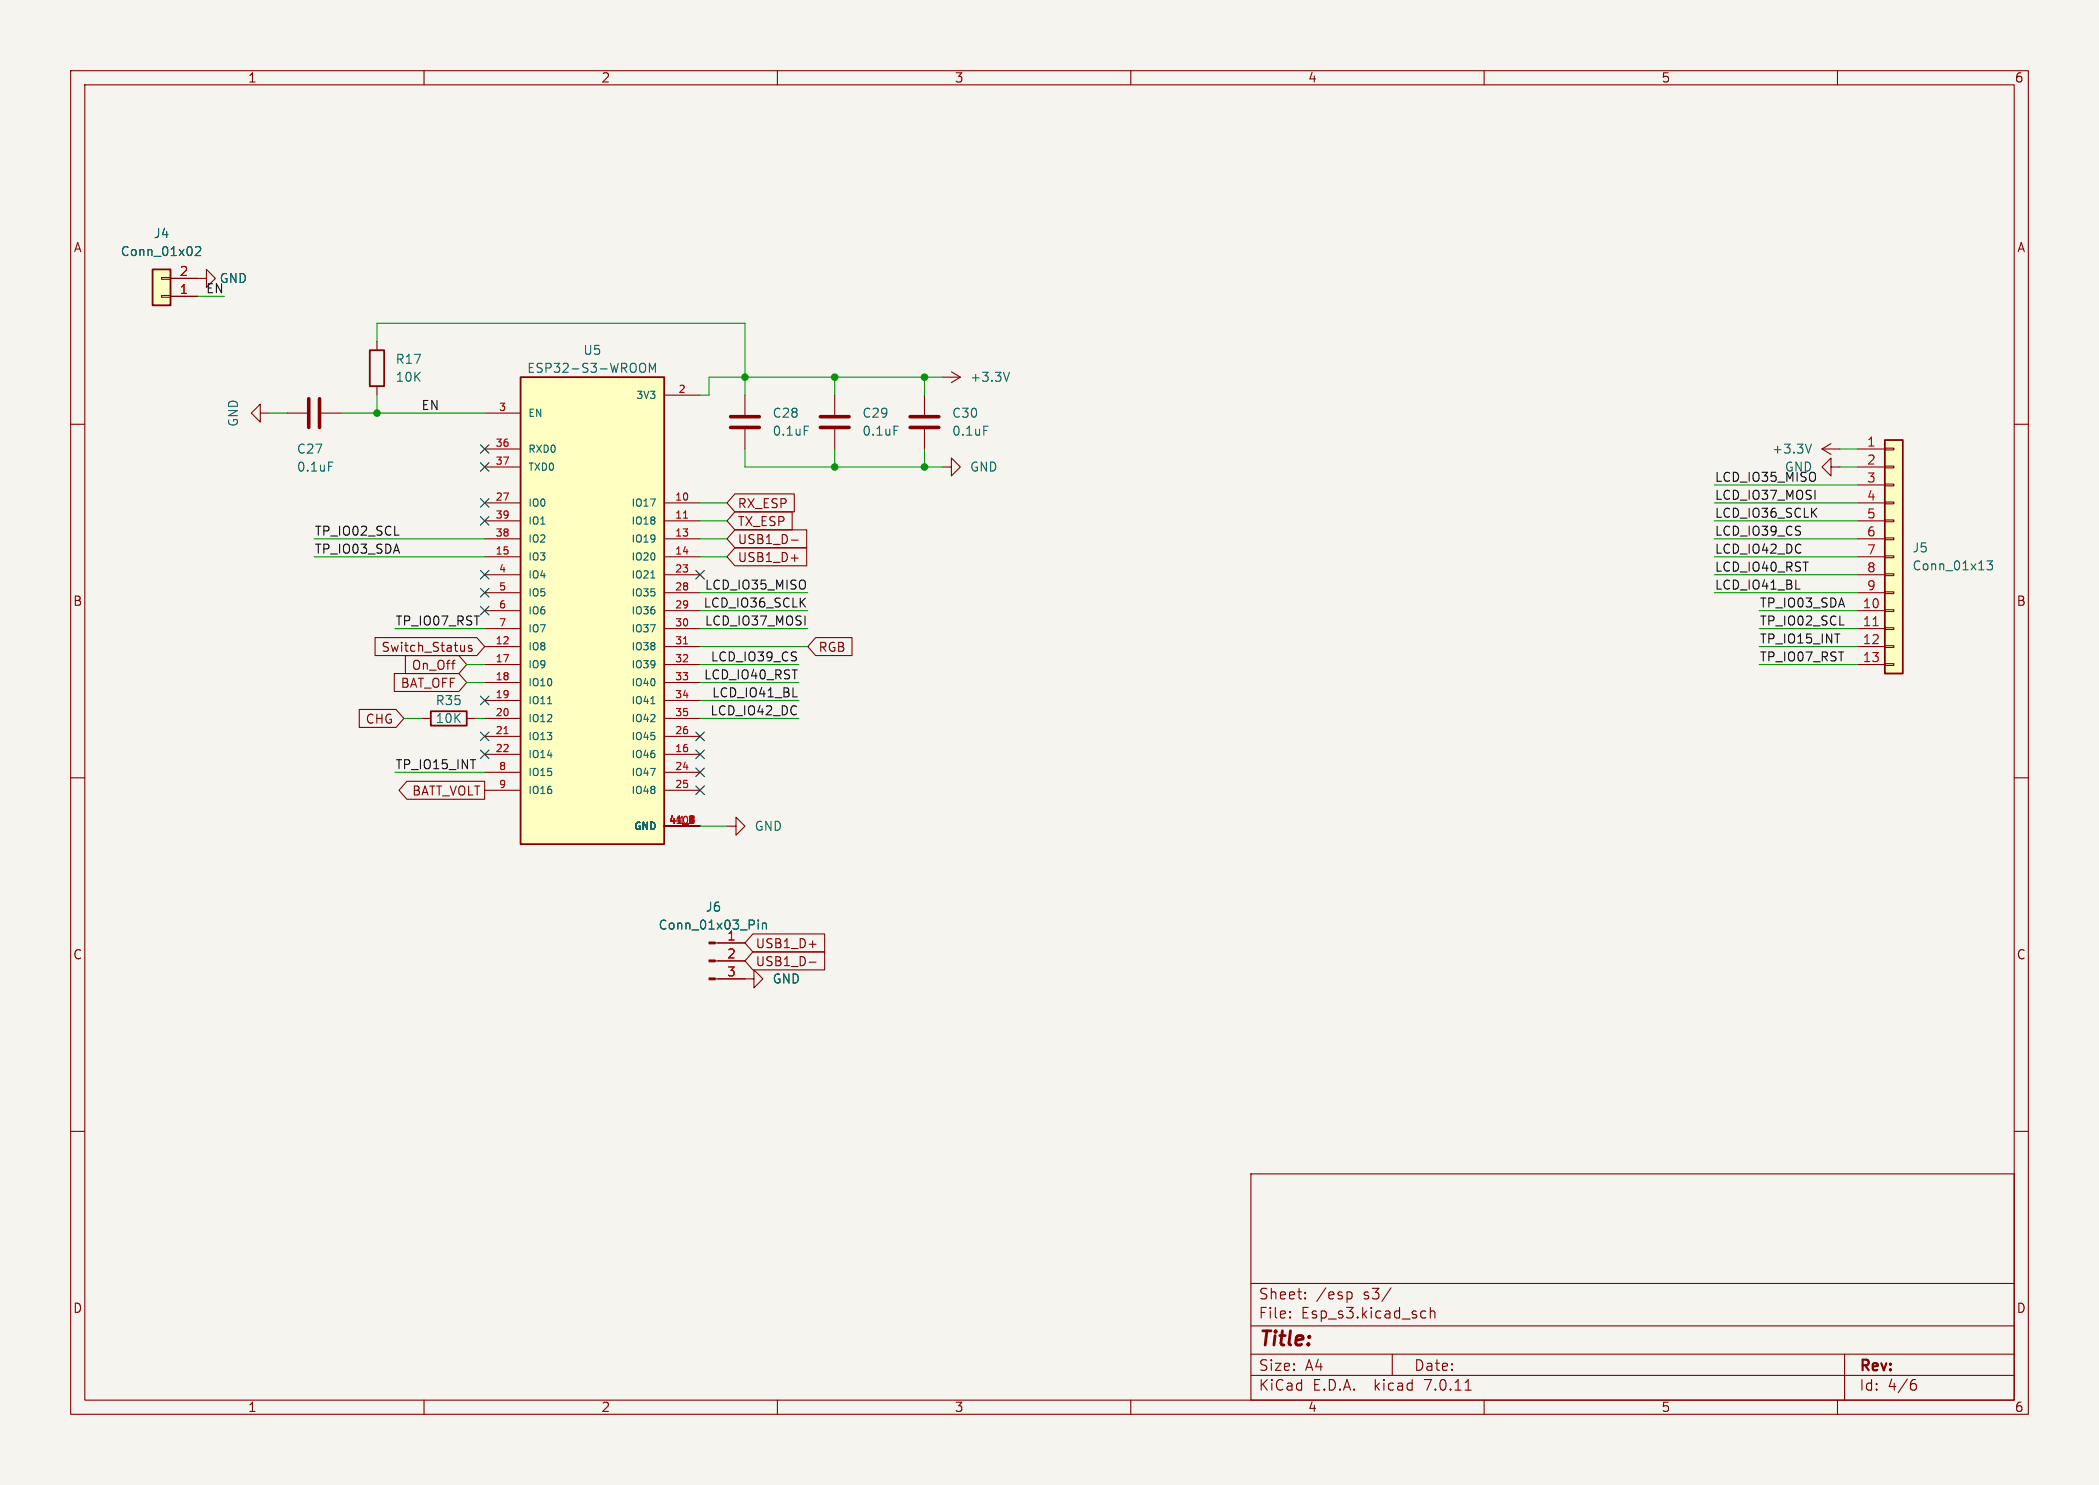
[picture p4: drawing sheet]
<svg xmlns="http://www.w3.org/2000/svg" width="297mm" height="210mm" viewBox="0 0 297 210" stroke-linecap="round" stroke-linejoin="round" font-family="sans-serif">
<path d="M0 0h297v210h-297z" fill="#f5f4ef" stroke="#f5f4ef" stroke-width=".14"/>
<g fill="none" stroke="#840000" stroke-width=".15">
<path d="M10 10h277v190h-277zM12 12h273v186h-273zM60 10v2M110 10v2M160 10v2M210 10v2M260 10v2M22.9 39.2h1.2v.3h-1.2zM24.1 39.4h5.1v-1.3l1.3 1.3-1.3 1.2v-1.2M10 60h2M22.9 41.8h1.2v.2h-1.2zM24.1 41.9h3.8"/>
<path d="M36.8 58.4v-1.2l-1.2 1.2 1.2 1.3v-1.3h1.3M40.6 58.4h2.8M45.5 58.4h2.8M53.3 48.3v1.2M53.3 54.6v1.3M68.6 58.4h5.1M94 55.9h5.1M105.4 55.9v2.8M118.1 55.9v2.8M130.8 55.9v2.8M133.3 53.3h2.6M134.6 52.6l1.3 .7"/>
<path d="M135.9 53.3l-1.3 .8M285 60h2M68.6 71.1h5.1M68.6 73.7h5.1M68.6 76.2h5.1M68.6 78.7h5.1M68.6 63.5h5.1M68.6 66h5.1M94 71.1h5.1M94 73.7h5.1M94 76.2h5.1M94 78.7h5.1"/>
<path d="M104 69.8h8.4v2.6h-8.4l-1.1-1.3zM104 72.4h8.1v2.5h-8.1l-1.1-1.2zM104 74.9h10.1v2.6h-10.1l-1.1-1.3zM104 77.5h10.1v2.5h-10.1l-1.1-1.3zM105.4 60.7v2.8M112 76.4h.9M112 78.9h.9M118.1 60.7v2.8M130.8 60.7v2.8M133.3 66h1.3v-1.2l1.3 1.2-1.3 1.3v-1.3M257.8 63.5h2.5M257.8 63.5l1.3 .8"/>
<path d="M259.1 66v-1.2l-1.3 1.2 1.3 1.3v-1.3h1.2M259.1 62.7l-1.3 .8M262.9 71.1h3.8M262.9 73.7h3.8M262.9 76.2h3.8M262.9 78.7h3.8M262.9 63.5h3.8M262.9 66h3.8M262.9 68.6h3.8M266.7 78.6h1.3v.3h-1.3zM266.7 76.1h1.3v.2h-1.3zM266.7 73.5h1.3v.3h-1.3z"/>
<path d="M266.7 71h1.3v.2h-1.3zM266.7 68.5h1.3v.2h-1.3zM266.7 65.9h1.3v.3h-1.3zM266.7 63.4h1.3v.2h-1.3zM53.1 90.2h14.4l1.1 1.2-1.1 1.3h-14.4zM55.8 95.2h9.1l1.1 1.3-1.1 1.3h-9.1zM57.4 92.7h7.5l1.1 1.3-1.1 1.3h-7.5zM65.7 91.3v.8M65.7 92l-.2 .1M66.7 91.3h-.3l-.1 .1v.2l.4 .1v.3h-.4M68.6 91.4h5.1M68.6 94h5.1"/>
<path d="M68.6 96.5h5.1M68.6 99.1h5.1M68.6 81.3h5.1M68.6 83.8h5.1M68.6 86.4h5.1M68.6 88.9h5.1M94 91.4h5.1M94 94h5.1M94 96.5h5.1M94 99.1h5.1M94 81.3h5.1M94 83.8h5.1"/>
<path d="M94 86.4h5.1M94 88.9h5.1M115.4 90.2h5.2v2.5h-5.2l-1.1-1.3zM262.9 91.4h3.8M262.9 94h3.8M262.9 81.3h3.8M262.9 83.8h3.8M262.9 86.4h3.8M262.9 88.9h3.8M266.7 93.9h1.3v.2h-1.3zM266.7 91.3h1.3v.3h-1.3zM266.7 88.8h1.3v.2h-1.3z"/>
<path d="M266.7 86.2h1.3v.3h-1.3zM266.7 83.7h1.3v.2h-1.3zM266.7 81.2h1.3v.2h-1.3zM10 110h2M50.8 100.3h5.2l1.1 1.3-1.1 1.3h-5.2zM57.6 110.5h11v2.5h-11l-1.1-1.2zM59.7 101.6h1.3M66 101.6h1.3M68.6 106.7h5.1M68.6 101.6h5.1M68.6 104.1h5.1M68.6 109.2h5.1"/>
<path d="M68.6 111.8h5.1M94 116.8h5.1M94 106.7h5.1M94 101.6h5.1M94 104.1h5.1M94 109.2h5.1M94 111.8h5.1M102.9 116.8h1.2v-1.2l1.3 1.2-1.3 1.3v-1.3M285 110h2M101.2 138.4h5.5v-1.2l1.2 1.2-1.2 1.3v-1.3M101.2 135.9h4.2M101.2 133.4h4.2"/>
<path d="M106.5 132.1h10.2v2.5h-10.2l-1.1-1.2zM106.5 134.6h10.2v2.6h-10.2l-1.1-1.3zM114.5 133.5h1M114.5 136.1h1M10 160h2M285 160h2M177 166h108v32h-108zM60 198v2M110 198v2M160 198v2M177 194.5h108M177 191.5h108"/>
<path d="M177 187.5h108M177 181.5h108M182.5 186.3h.1l-.1 .1M182.5 186.3v.1M182.5 185.5v.1M182.5 185.5h.1l-.1 .1M184.7 183.6v.1M184.7 183.6h-.1l.1 .1M184.7 182.8v.1M184.7 182.8h-.1l.1 .1M190.7 182.7l.5 .1 .1 .2-.1 .6-.2 .1h-.3M196.8 182.1l-1.3 2"/>
<path d="M197 191.5v3M201.3 185.4l.4 .1M201.7 186.3l-.4 .1M202.4 185.5a.37 .37 0 0 1 .6 .1v.8M202.4 184.9v1.5M207.3 196.6h.9M210 198v2M260 198v2M261 191.5v6.5M270.6 195.7h.3l.3 .3-.1 .5-.2 .1h-.3M271 195.1l-.4 .1"/>
</g>
<path d="M43.7 56.4v4.1M45.2 56.4v4.1M103.4 58.9h4M116.1 58.9h4M128.8 58.9h4M103.4 60.5h4M116.1 60.5h4M128.8 60.5h4" fill="none" stroke="#840000" stroke-width=".51"/>
<g fill="none" stroke="#006464" stroke-width=".15">
<path d="M27.7 35l.1-.1h.4l.1 .1 .1 .2-.1 .2-.7 .7h.8M90.8 51.4a.43 .43 0 0 1 .5 .4v.4a.43 .43 0 0 1-.5 .4M91.9 52.6v-1.2l.4 .9 .4-.9v1.2M142.8 52.6l-.4 1.3M46.5 65.3h.6M113.8 60.3h.6M126.5 60.3h.6M139.2 60.3h.6M256.3 62.8l-.4 1.3M281.1 79.3h.8l-.4 .5 .4 .1v.6l-.2 .1h-.4l-.2-.1M77.5 99.5h.6M92.1 99.5h.6"/>
<path d="M92.1 81.7h.6M107.3 130.1v.1M107.3 130.5v.9M107.9 130.5v.9M107.9 130.7l.2-.2 .3 .1v.8"/>
</g>
<path d="M21.6 38.1h2.5v5.1h-2.5zM52.3 49.5h2.1v5.1h-2.1zM73.7 53.3h20.3v66.1h-20.3zM266.7 62.2h2.5v33.1h-2.5zM61 100.6h5v2h-5z" fill="none" stroke="#840000" stroke-width=".25"/>
<g fill="#ffffc2" stroke="#ffffc2" stroke-width=".14">
<path d="M73.7 53.3h20.3v66.1h-20.3z"/>
<path d="M266.7 62.2h2.5v33.1h-2.5z"/>
<path d="M21.6 38.1h2.5v5.1h-2.5z"/>
</g>
<g fill="none" stroke="#a90000" stroke-width=".15">
<path d="M96.7 73.3h.6M96.7 91.1h.6M265 88.5h.8M71.3 103.8h.6M97.5 116.5h.7M97.5 115.4h.7l-.4 1.1M97.6 116.1h.6M98.1 115.5v.9M98.1 115.9v.3M98.2 115.7l-.1 .2M98.2 115.4l-.4 .4M98.2 115.7l-.1 .1"/>
<path d="M98.2 115.9v.2"/>
</g>
<g fill="#840000" stroke="#840000" stroke-width=".15">
<path d="M100.3 138.3h.9v.3h-.9z"/>
<path d="M100.3 135.8h.9v.2h-.9z"/>
<path d="M100.3 133.2h.9v.3h-.9z"/>
</g>
<path d="M112.2 98.5h.6M254.1 83.3h.6" fill="none" stroke="#0f0f0f" stroke-width=".15"/>
<g fill="none" stroke="#009600" stroke-width=".15">
<path d="M27.9 41.9h3.8M38.1 58.4h2.5M48.3 58.4h20.3M53.3 48.3v-2.6h52.1v10.2M53.3 55.9v2.5M118.1 53.3v2.6M130.8 53.3v2.6M133.3 53.3h-33v2.6h-1.2M44.4 76.2h24.2M44.4 78.7h24.2M99.1 73.7h3.8M99.1 71.1h3.8"/>
<path d="M99.1 76.2h3.8M99.1 78.7h3.8M105.4 63.5v2.5h27.9M118.1 63.5v2.5M130.8 63.5v2.5M242.6 73.7h20.3M242.6 71.1h20.3M242.6 76.2h20.3M242.6 78.7h20.3M242.6 68.6h20.3M260.3 66h2.6M260.3 63.5h2.6"/>
<path d="M55.9 88.9h12.7M66 94h2.6M66 96.5h2.6M99.1 83.8h15.2M99.1 86.4h15.2M99.1 94h13.9M99.1 91.4h15.2M99.1 88.9h15.2M99.1 99.1h13.9M99.1 96.5h13.9M242.6 83.8h20.3M242.6 81.3h20.3"/>
<path d="M248.9 86.4h14M248.9 94h14M248.9 91.4h14M248.9 88.9h14M55.9 109.2h12.7M57.1 101.6h2.6M67.3 101.6h1.3M99.1 116.8h3.8M99.1 101.6h13.9"/>
</g>
<g fill="none" stroke="#000084" stroke-width=".15">
<path d="M68 65.4l1.2 1.2M68 62.9l1.2 1.2M68 73.1l1.2 1.2M68 70.5l1.2 1.2M69.2 65.4l-1.2 1.2M69.2 62.9l-1.2 1.2M69.2 73.1l-1.2 1.2M69.2 70.5l-1.2 1.2M68 83.2l1.2 1.2M68 80.7l1.2 1.2M68 85.8l1.2 1.2M68 98.5l1.2 1.2"/>
<path d="M69.2 83.2l-1.2 1.2M69.2 80.7l-1.2 1.2M69.2 85.8l-1.2 1.2M69.2 98.5l-1.2 1.2M98.5 80.7l1.2 1.2M99.7 80.7l-1.2 1.2M68 106.1l1.2 1.2M68 103.5l1.2 1.2M69.2 106.1l-1.2 1.2M69.2 103.5l-1.2 1.2M98.5 111.2l1.2 1.2M98.5 108.6l1.2 1.2"/>
<path d="M98.5 103.5l1.2 1.2M98.5 106.1l1.2 1.2M99.7 111.2l-1.2 1.2M99.7 108.6l-1.2 1.2M99.7 103.5l-1.2 1.2M99.7 106.1l-1.2 1.2"/>
</g>
<g fill="#009600" stroke="#009600" stroke-width=".15">
<circle cx="105.4" cy="53.3" r=".46"/>
<circle cx="118.1" cy="53.3" r=".46"/>
<circle cx="130.8" cy="53.3" r=".46"/>
<circle cx="118.1" cy="66" r=".46"/>
<circle cx="53.3" cy="58.4" r=".46"/>
<circle cx="130.8" cy="66" r=".46"/>
</g>
<text font-size="2.8" fill="#840000" x="178" y="190.9">Title:</text>
<g font-size="2.1" fill="#840000">
<text x="178" y="184">Sheet:</text>
<text x="186.2" y="184">/esp</text>
<text x="193" y="184">s3/</text>
<text x="178" y="186.7">File:</text>
<text x="184.1" y="186.7">Esp_s3.kicad_sch</text>
<text x="178" y="196.9">KiCad</text>
<text x="178" y="194.1">Size:</text>
<text x="184.7" y="194.1">A4</text>
<text x="185.7" y="196.9">E.D.A.</text>
<text x="194.6" y="196.9">kicad</text>
<text x="200" y="194.1">Date:</text>
<text x="201.8" y="196.9">7.0.11</text>
<text x="263" y="194.3">Rev:</text>
<text x="263" y="196.9">Id:</text>
<text x="267.1" y="196.9">4/6</text>
</g>
<g font-size="1.8" fill="#840000">
<text x="35" y="11.9">1</text>
<text x="85" y="11.9">2</text>
<text x="135" y="11.9">3</text>
<text x="185" y="11.9">4</text>
<text x="235" y="11.9">5</text>
<text x="285" y="11.9">6</text>
<text x="10.3" y="35.9">A</text>
<text x="285.3" y="35.9">A</text>
<text x="104.3" y="72.1">RX_ESP</text>
<text x="104.3" y="74.6">TX_ESP</text>
<text x="104.3" y="77.2">USB1_D-</text>
<text x="104.3" y="79.7">USB1_D+</text>
<text x="10.3" y="85.9">B</text>
<text x="285.3" y="85.9">B</text>
<text x="53.9" y="92.4">Switch_Status</text>
<text x="58.2" y="94.9">On_Off</text>
<text x="115.7" y="92.4">RGB</text>
<text x="56.6" y="97.5">BAT_OFF</text>
<text x="51.6" y="102.6">CHG</text>
<text x="58.2" y="112.7">BATT_VOLT</text>
<text x="10.3" y="135.9">C</text>
<text x="106.8" y="134.3">USB1_D+</text>
<text x="106.8" y="136.8">USB1_D-</text>
<text x="285.3" y="135.9">C</text>
<text x="10.3" y="185.9">D</text>
<text x="285.3" y="185.9">D</text>
<text x="35" y="199.9">1</text>
<text x="85" y="199.9">2</text>
<text x="135" y="199.9">3</text>
<text x="185" y="199.9">4</text>
<text x="235" y="199.9">5</text>
<text x="285" y="199.9">6</text>
</g>
<g font-size="1.8" fill="#006464">
<text x="21.7" y="33.9">J4</text>
<text x="17" y="36.4">Conn_01x02</text>
<text x="29.1" y="41.6">EN</text>
<text x="31" y="40.2">GND</text>
<text x="55.9" y="51.7">R17</text>
<text x="74.5" y="52.9">ESP32-S3-WROOM</text>
<text x="82.4" y="50.4">U5</text>
<text x="55.9" y="54.2">10K</text>
<text x="109.2" y="59.3">C28</text>
<text x="121.9" y="59.3">C29</text>
<text x="134.6" y="59.3">C30</text>
<text x="137.2" y="54.2">+3.3V</text>
<text x="33.9" y="60.5" transform="rotate(-90 33.9 60.5)">GND</text>
<text x="41.9" y="64.4">C27</text>
<text x="109.2" y="61.8">0.1uF</text>
<text x="121.9" y="61.8">0.1uF</text>
<text x="134.6" y="61.8">0.1uF</text>
<text x="250.6" y="64.4">+3.3V</text>
<text x="41.9" y="66.9">0.1uF</text>
<text x="137.2" y="66.9">GND</text>
<text x="270.5" y="78.3">J5</text>
<text x="270.5" y="80.9">Conn_01x13</text>
<text x="61.6" y="99.9">R35</text>
<text x="61.6" y="102.5">10K</text>
<text x="106.7" y="117.7">GND</text>
<text x="93.1" y="131.7">Conn_01x03_Pin</text>
<text x="99.8" y="129.1">J6</text>
<text x="109.2" y="139.3">GND</text>
</g>
<g font-size="1.8" fill="#a90000">
<text x="25.3" y="41.7">1</text>
<text x="25.3" y="39.1">2</text>
<text x="264.1" y="63.2">1</text>
<text x="264.1" y="65.8">2</text>
<text x="264.1" y="68.3">3</text>
<text x="264.1" y="70.9">4</text>
<text x="264.1" y="73.4">5</text>
<text x="264.1" y="75.9">6</text>
<text x="264.1" y="78.5">7</text>
<text x="264.1" y="81">8</text>
<text x="264.1" y="83.6">9</text>
<text x="263.5" y="86.1">10</text>
<text x="263.5" y="88.6">11</text>
<text x="263.5" y="91.2">12</text>
<text x="263.5" y="93.7">13</text>
<text x="102.8" y="133.1">1</text>
<text x="102.8" y="135.6">2</text>
<text x="102.8" y="138.2">3</text>
</g>
<g font-size="1.8" fill="#0f0f0f">
<text x="59.5" y="58.1">EN</text>
<text x="242.6" y="68.2">LCD_IO35_MISO</text>
<text x="242.6" y="70.8">LCD_IO37_MOSI</text>
<text x="252.5" y="66.9">GND</text>
<text x="44.4" y="75.9">TP_IO02_SCL</text>
<text x="242.6" y="73.3">LCD_IO36_SCLK</text>
<text x="242.6" y="75.9">LCD_IO39_CS</text>
<text x="44.4" y="78.4">TP_IO03_SDA</text>
<text x="99.6" y="83.5">LCD_IO35_MISO</text>
<text x="242.6" y="78.4">LCD_IO42_DC</text>
<text x="242.6" y="80.9">LCD_IO40_RST</text>
<text x="242.6" y="83.5">LCD_IO41_BL</text>
<text x="55.9" y="88.6">TP_IO07_RST</text>
<text x="99.5" y="86">LCD_IO36_SCLK</text>
<text x="99.6" y="88.6">LCD_IO37_MOSI</text>
<text x="248.9" y="88.6">TP_IO02_SCL</text>
<text x="248.9" y="86">TP_IO03_SDA</text>
<text x="100.5" y="93.6">LCD_IO39_CS</text>
<text x="248.9" y="93.6">TP_IO07_RST</text>
<text x="248.9" y="91.1">TP_IO15_INT</text>
<text x="99.5" y="96.2">LCD_IO40_RST</text>
<text x="100.4" y="101.3">LCD_IO42_DC</text>
<text x="100.7" y="98.7">LCD_IO41_BL</text>
<text x="55.9" y="108.9">TP_IO15_INT</text>
</g>
<g font-size="1.4" fill="#a90000">
<text x="70.5" y="58.2">3</text>
<text x="95.9" y="55.6">2</text>
<text x="70" y="63.2">36</text>
<text x="70" y="65.8">37</text>
<text x="70" y="70.9">27</text>
<text x="95.4" y="70.9">10</text>
<text x="70" y="75.9">38</text>
<text x="70" y="73.4">39</text>
<text x="95.4" y="73.4">11</text>
<text x="95.4" y="75.9">13</text>
<text x="70" y="78.5">15</text>
<text x="70.5" y="81">4</text>
<text x="70.5" y="83.6">5</text>
<text x="95.4" y="78.5">14</text>
<text x="95.4" y="81">23</text>
<text x="95.4" y="83.6">28</text>
<text x="70.5" y="86.1">6</text>
<text x="70.5" y="88.6">7</text>
<text x="95.4" y="86.1">29</text>
<text x="95.4" y="88.6">30</text>
<text x="70" y="91.2">12</text>
<text x="70" y="93.7">17</text>
<text x="95.4" y="91.2">31</text>
<text x="95.4" y="93.7">32</text>
<text x="70" y="96.3">18</text>
<text x="70" y="98.8">19</text>
<text x="70" y="101.3">20</text>
<text x="95.4" y="96.3">33</text>
<text x="95.4" y="98.8">34</text>
<text x="95.4" y="101.3">35</text>
<text x="70" y="103.9">21</text>
<text x="70" y="106.4">22</text>
<text x="95.4" y="106.4">16</text>
<text x="95.4" y="103.9">26</text>
<text x="70.5" y="109">8</text>
<text x="70.5" y="111.5">9</text>
<text x="95.4" y="109">24</text>
<text x="95.4" y="111.5">25</text>
<text x="94.6" y="116.6">41_1</text>
<text x="95.4" y="116.6">402</text>
<text x="95.9" y="116.6">13</text>
<text x="96.9" y="116.6">7</text>
</g>
<g font-size="1.4" fill="#006464">
<text x="74.7" y="59.2">EN</text>
<text x="89.9" y="56.6">3V3</text>
<text x="74.7" y="64.2">RXD0</text>
<text x="74.7" y="71.9">IO0</text>
<text x="74.7" y="66.8">TXD0</text>
<text x="89.2" y="71.9">IO17</text>
<text x="74.7" y="76.9">IO2</text>
<text x="74.7" y="74.4">IO1</text>
<text x="89.2" y="74.4">IO18</text>
<text x="89.2" y="76.9">IO19</text>
<text x="74.7" y="79.5">IO3</text>
<text x="74.7" y="82">IO4</text>
<text x="89.2" y="79.5">IO20</text>
<text x="89.2" y="82">IO21</text>
<text x="74.7" y="84.6">IO5</text>
<text x="74.7" y="87.1">IO6</text>
<text x="74.7" y="89.6">IO7</text>
<text x="89.2" y="84.6">IO35</text>
<text x="89.2" y="87.1">IO36</text>
<text x="89.2" y="89.6">IO37</text>
<text x="74.7" y="92.2">IO8</text>
<text x="74.7" y="94.7">IO9</text>
<text x="89.2" y="92.2">IO38</text>
<text x="89.2" y="94.7">IO39</text>
<text x="74.7" y="97.3">IO10</text>
<text x="74.7" y="99.8">IO11</text>
<text x="89.2" y="97.3">IO40</text>
<text x="89.2" y="99.8">IO41</text>
<text x="74.7" y="102.3">IO12</text>
<text x="74.7" y="104.9">IO13</text>
<text x="74.7" y="107.4">IO14</text>
<text x="89.2" y="107.4">IO46</text>
<text x="89.2" y="104.9">IO45</text>
<text x="89.2" y="102.3">IO42</text>
<text x="74.7" y="110">IO15</text>
<text x="74.7" y="112.5">IO16</text>
<text x="89.2" y="110">IO47</text>
<text x="89.2" y="112.5">IO48</text>
<text x="89.6" y="117.6">GND</text>
</g>
</svg>
